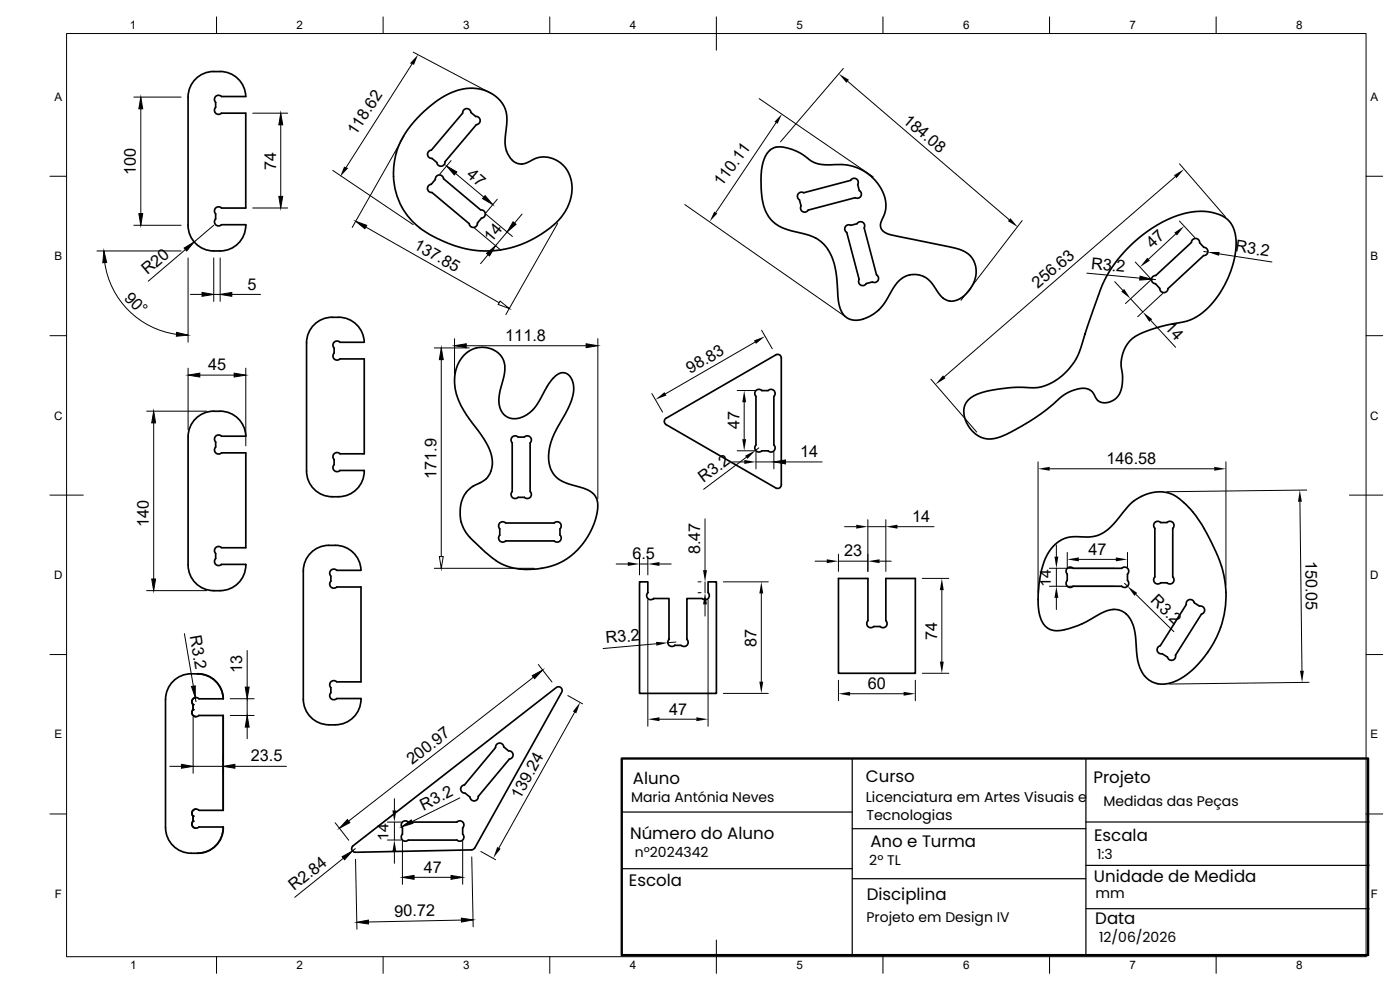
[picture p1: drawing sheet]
<svg xmlns="http://www.w3.org/2000/svg" width="420mm" height="297mm" viewBox="0 0 420 297" stroke-linecap="round" stroke-linejoin="round" font-family="sans-serif">
<!-- layer: Layer 1 -->
<g fill="none" stroke="#000" stroke-width=".51">
<path d="M56.4 29.1a7.7 7.7 0 0 1 7.7-7.6 8 8 0 0 1 9.7 7.5l-7.3-.1a1.24 1.24 0 0 0-1.8 0 1.24 1.24 0 0 0 0 1.8v1.5a1.23 1.23 0 0 0 0 1.8 1.23 1.23 0 0 0 1.8 0h7.3v28.4h-7.3a1.23 1.23 0 0 0-1.8 0 1.23 1.23 0 0 0 0 1.8v1.5a1.23 1.23 0 0 0 0 1.7 1.23 1.23 0 0 0 1.8 0h7.3a7.7 7.7 0 0 1-7.7 7.9 8.1 8.1 0 0 1-9.6-6.6l-.1-39.5M141.3 33.7l1.5 1.2a1.24 1.24 0 0 1 1.3 1.2 1.24 1.24 0 0 1-1.1 1.3M141.3 33.7a1.24 1.24 0 0 0-1.3-1.1 1.24 1.24 0 0 0-1.1 1.3l-9.5 11.2M143 37.4l-9.4 11.1a1.24 1.24 0 0 1-1.2 1.4 1.24 1.24 0 0 1-1.3-1.1l-1.4-1.3a1.24 1.24 0 0 1-1.4-1.1 1.24 1.24 0 0 1 1.1-1.3M119 45.7l.9-2.6a32.7 32.7 0 0 1 17.6-16.1l2.5-.4 1.9-.1 2.1 .2 2.3 .7 2.1 1.2 1.5 1.3 1.4 2 .6 1.8a28.6 28.6 0 0 1-.3 8.5 7.7 7.7 0 0 0 2.2 5.9M119 45.7a21.1 21.1 0 0 0 12.7 26.1l.5 .2a30.1 30.1 0 0 0 37-8l1.4-2.5 .8-2.8a9.2 9.2 0 0 0-8.1-11.6 10.6 10.6 0 0 0-5.4 1.8l-1.3 .3M153.8 48.1l1.3 .9 1.5 .2M255.3 54.1a1.23 1.23 0 0 1 1.7-.4 1.23 1.23 0 0 1 .4 1.7l.5 1.8a1.24 1.24 0 0 1 .4 1.7 1.24 1.24 0 0 1-1.6 .4l-14.2 3.7a1.24 1.24 0 0 1-1.6 .5 1.24 1.24 0 0 1-.5-1.7l-.5-1.8a1.24 1.24 0 0 1-.4-1.7 1.24 1.24 0 0 1 1.7-.5l14.1-3.7M144.3 63a1.24 1.24 0 0 1 1.3 1.1 1.24 1.24 0 0 1-1.1 1.3l-1.2 1.5a1.23 1.23 0 0 1-1.1 1.3 1.23 1.23 0 0 1-1.4-1.1l-11.2-9.4a1.23 1.23 0 0 1-1.3-1.1 1.23 1.23 0 0 1 1.1-1.3l1.2-1.4a1.24 1.24 0 0 1 1.2-1.4 1.24 1.24 0 0 1 1.3 1.1l11.2 9.4M255.4 67.6l1.8-.5a1.24 1.24 0 0 1 1.7-.4 1.24 1.24 0 0 1 .4 1.7l3.8 14.1a1.24 1.24 0 0 1 .4 1.7 1.24 1.24 0 0 1-1.7 .4l-1.8 .5a1.23 1.23 0 0 1-1.7 .4 1.23 1.23 0 0 1-.5-1.7M255.4 67.6a1.24 1.24 0 0 0-1.7 .5 1.24 1.24 0 0 0 .4 1.6l3.7 14.2M357.6 72.7l-10.7 10a1.24 1.24 0 0 0-1.3 1.1 1.24 1.24 0 0 0 1.2 1.3l1.3 1.4a1.24 1.24 0 0 0 1.1 1.3 1.24 1.24 0 0 0 1.3-1.2l10.7-9.9"/>
<path d="M357.6 72.7a1.24 1.24 0 0 1 1.2-1.2 1.24 1.24 0 0 1 1.2 1.3M360 72.8l1.3 1.4a1.24 1.24 0 0 1 1.2 1.3 1.24 1.24 0 0 1-1.3 1.2M263.8 92.9a9.1 9.1 0 0 1-8.1 3.1l-1.1-.4-1.2-.8-1.3-2.3a35.3 35.3 0 0 1-1-8.9l-.4-2.8a12.2 12.2 0 0 0-10.9-11l-2.7-.6-2.5-1-2-1.2-1.8-1.8a18 18 0 0 1-2.4-10.9l.1-2.9 .4-2.4a5.3 5.3 0 0 1 6.5-4.8l2.1 .6a14.7 14.7 0 0 1 5.4 3.1l1.5 .9 1.3 .4 3.8 .2a14 14 0 0 1 16.4 12.1l-.4 2.7-1.1 2.4a2.86 2.86 0 0 0 2.6 3.7l16.2 3.4a15.8 15.8 0 0 1 7.1 2.3l1.4 1.4 .9 1.7 .3 1.8-.1 2-.5 1.9-1.4 2.2-1.7 1.9-1.8 1.1a4.6 4.6 0 0 1-6-2.5l-1.5-2.3-1.4-1.4a6.6 6.6 0 0 0-7.1-.7l-1.2 .8-1.2 1.2-3.4 5.6-1.8 2.3M226.9 117.2a1.2 1.2 0 0 1 1.7 0h1.9a1.23 1.23 0 0 1 1.8 0 1.23 1.23 0 0 1 0 1.7v14.6a1.24 1.24 0 0 1 0 1.8 1.24 1.24 0 0 1-1.8 0h-1.9a1.23 1.23 0 0 1-1.7 0 1.23 1.23 0 0 1 0-1.8v-14.6a1.24 1.24 0 0 1 0-1.7zM290.7 119.9l1.5-1.1 1.3-.6 4.5-1.2 6.1-.8 6.4 .1 2.1-.2 3.4-1.5 3.5-2.6 2.5-2.9 1.6-2.8 6.5-19 1.5-3.4 1.4-2.5 2.2-3.3 3-3.3 3.8-3.6 3.3-2.4 3.7-2.3 3.5-1.5 3.5-1.1 3.7-.5 3.6 .2 2.8 .8 2 1.2 1.4 1.5 .9 1.8 .5 2.1 .1 2.6-.4 3.1-1.6 5.6-1.1 2.6-1.8 3-1.6 2.3-2.1 2.3-2.2 1.8-1.8 1.2-2.3 .9-6.5 1.3-4.5 1.3-3.9 1.7-2.2 1.7-1.2 1.7-.9 2.3-.4 2.5 .4 4-.2 3.1-.8 2.2-1.2 1.5-2.2 1.1h-1.8l-1.4-.8-1.4-2.3-1.1-.8-2-.4-2.3 .5-3.3 1.5-5.8 5-6.5 4.2-5.5 2.9-2 .7-2.2 .4-1.5-.1-1.7-.6-1.4-.9-1.3-1.4-1.7-3-.3-1.9v-1.4a4.7 4.7 0 0 1 1.4-2.5zM64.1 123.4h2M64.1 123.4a7.7 7.7 0 0 0-7.6 7.7v38.4M66.1 123.4a7.7 7.7 0 0 1 7.7 7.5h-7.3a1.24 1.24 0 0 0-1.8 0 1.24 1.24 0 0 0 0 1.7v1.5a1.23 1.23 0 0 0 0 1.8 1.23 1.23 0 0 0 1.8 0h7.3v28.4h-7.3a1.23 1.23 0 0 0-1.8 0 1.23 1.23 0 0 0 0 1.8v1.5a1.23 1.23 0 0 0 0 1.7 1.23 1.23 0 0 0 1.8 0h7.3v.2M153.7 131.1a1.2 1.2 0 0 1 1.8 0h1.9a1.23 1.23 0 0 1 1.7 0 1.23 1.23 0 0 1 0 1.8v14.6a1.24 1.24 0 0 1 0 1.7 1.24 1.24 0 0 1-1.7 0h-1.9a1.23 1.23 0 0 1-1.8 0 1.23 1.23 0 0 1 0-1.7v-14.6a1.24 1.24 0 0 1 0-1.8zM199.9 125.5l32.9-19a1.09 1.09 0 0 1 1.7 .9v38a1.11 1.11 0 0 1-1.7 1l-32.9-19M199.9 125.5a1.11 1.11 0 0 0 0 1.9M99.7 149.1h1.9"/>
<path d="M101.6 149a7.7 7.7 0 0 0 7.7-7.8h-7.3a1.23 1.23 0 0 1-1.7 0 1.23 1.23 0 0 1 0-1.8v-1.5a1.23 1.23 0 0 1 0-1.7 1.23 1.23 0 0 1 1.7 0h7.3v-28.5h-7.3a1.23 1.23 0 0 1-1.7 0 1.23 1.23 0 0 1 0-1.7v-1.6a1.24 1.24 0 0 1 0-1.7 1.24 1.24 0 0 1 1.7 0h7.3a8 8 0 0 0-9.6-7.5 7.7 7.7 0 0 0-7.7 7.7v38.4a7.7 7.7 0 0 0 7.7 7.7M139.9 147.8l-1 1.6-.5 1.3-.3 3.2a9.7 9.7 0 0 0 2.9 7.3M139.9 147.8l2.1-1.9a8.3 8.3 0 0 0 5.4-4.6l.3-1.5 .1-1.5-.3-1.7-.8-2.2-2.3-3.9-3.9-5.3a17 17 0 0 1-3.8-13.5l.6-2 1.1-2.1 1.4-1.6 1.4-.9a7.6 7.6 0 0 1 8 .5l1.2 1.2 .6 1.1a10.3 10.3 0 0 1-.4 7.4l-.9 4.1 .2 2.4 .9 2.1 1.7 1.4 2.3 .3 2.6-.7 2.6-2 1.8-2.5a26 26 0 0 1 5.1-7.7l1.1-.7 1.1-.2a4.5 4.5 0 0 1 3.1 5.3l-.5 2.3a54.5 54.5 0 0 1-5.1 10.2l-1.3 3.4a10 10 0 0 0 1.2 9.7l1 .9 1.5 .9 6.2 2 2.1 1 1.4 1.4 .6 1.8 .1 2.1-.5 2.4-1.8 4.6-2.6 3.9-2.3 2.3-1.7 1.4a17.9 17.9 0 0 1-8 3.1M151.7 156.9h14.6M151.8 156.9a1.24 1.24 0 0 0-1.8 0 1.24 1.24 0 0 0 0 1.8v1.9a1.24 1.24 0 0 0 0 1.7 1.24 1.24 0 0 0 1.8 0M166.3 156.9a1.23 1.23 0 0 1 1.8 0 1.23 1.23 0 0 1 0 1.8v1.8a1.24 1.24 0 0 1 0 1.8 1.24 1.24 0 0 1-1.8 0h-14.6M342.5 149l1.6-.7a10.2 10.2 0 0 1 11.7 3 50.9 50.9 0 0 1 9.7 15.6 29.3 29.3 0 0 1-3 28.7M342.5 148.9a14.9 14.9 0 0 0-5.8 5.3l-2.2 2.7a10.8 10.8 0 0 1-10.8 4.1l-3.2 .2-2.4 1a14.5 14.5 0 0 0-5.8 10.4l-.3 1.4M348.3 156.8h1.9M348.3 156.8a1.24 1.24 0 0 0-1.7 0 1.24 1.24 0 0 0 0 1.7v14.6M350.2 156.8a1.24 1.24 0 0 1 1.8 0 1.24 1.24 0 0 1 0 1.7v14.6M56.5 169.5a7.7 7.7 0 0 0 7.6 7.7h2"/>
<path d="M73.8 169.5a7.7 7.7 0 0 1-7.7 7.7M141 161.2l4.5 4.3 3.4 2.7M148.9 168.2l2.1 1.2 2.3 .8a20.2 20.2 0 0 0 9.2 .3M312 174a22.5 22.5 0 0 0 .5 12.1l1.1 1.7 1.7 1.1 1.6 .3 2.5-.2M320.3 170.5a1.2 1.2 0 0 1 1.7 0h14.6a1.23 1.23 0 0 1 1.8 0 1.23 1.23 0 0 1 0 1.8v1.8a1.24 1.24 0 0 1 0 1.8 1.24 1.24 0 0 1-1.8 0h-14.6a1.24 1.24 0 0 1-1.7 0 1.24 1.24 0 0 1 0-1.8v-1.8a1.24 1.24 0 0 1 0-1.8zM346.6 173.1a1.24 1.24 0 0 0 0 1.8 1.24 1.24 0 0 0 1.7 0M352 173.1a1.24 1.24 0 0 1 0 1.8 1.24 1.24 0 0 1-1.8 0h-1.9M202.5 193.6a1.24 1.24 0 0 1-1.7 0 1.24 1.24 0 0 1 0-1.7v-12.3h-4.6a1.24 1.24 0 0 1-1.8 0 1.24 1.24 0 0 1 0-1.8v-3.2h-2.5v33.4h23.1v-33.4h-2.5v3.2a1.23 1.23 0 0 1 0 1.8 1.23 1.23 0 0 1-1.7 0h-4.7v12.3a1.23 1.23 0 0 1 .1 1.7 1.23 1.23 0 0 1-1.8 0h-1.9M265.9 186.2a1.24 1.24 0 0 1 0 1.8 1.24 1.24 0 0 1-1.8 0h-1.9a1.24 1.24 0 0 1-1.7 0 1.24 1.24 0 0 1 0-1.8v-12.6h-8.9v28.4h23.1v-28.4h-8.8v12.6M319.4 189a37.1 37.1 0 0 0 11.4-5.1l1.1-.5a6.1 6.1 0 0 1 8.4 4.8l.5 2.9 .4 5.5a10 10 0 0 0 4.3 7.9l2.1 .7h2.6a20 20 0 0 0 11.7-8.7l.6-.9M348.8 196.1l1.6 1.1a1.24 1.24 0 0 0 1.5 .9 1.24 1.24 0 0 0 .9-1.5l7.8-12.3a1.24 1.24 0 0 0 .9-1.5 1.24 1.24 0 0 0-1.5-.9l-1.6-1a1.22 1.22 0 0 0-1.5-1 1.22 1.22 0 0 0-.9 1.5l-7.8 12.3a1.23 1.23 0 0 0-.9 1.5 1.23 1.23 0 0 0 1.5 .9M57.4 202.2h1.9"/>
<path d="M57.4 202.2a7.7 7.7 0 0 0-7.7 7.7v38.4a7.7 7.7 0 0 0 7.7 7.7 8.1 8.1 0 0 0 9.5-6.5l.1-1.4h-7.3M57.9 211.4v1.5M57.9 212.9a1.24 1.24 0 0 0-.2 1.4 1.24 1.24 0 0 0 1.1 .7M57.9 212.9a1.24 1.24 0 0 0 0 1.8 1.24 1.24 0 0 0 1.8 0M58.8 209.3a1.24 1.24 0 0 0-1.1 .8 1.24 1.24 0 0 0 .2 1.3M59.3 202.2a7.7 7.7 0 0 1 7.7 7.5M59.7 209.7h7.3M59.7 214.7h7.3v28.4h-7.3M59.7 209.7a1.24 1.24 0 0 0-1.8 0 1.24 1.24 0 0 0 0 1.7M98.7 217.5h1.9M100.6 217.5a7.7 7.7 0 0 0 7.7-7.9h-7.2a1.23 1.23 0 0 1-1.8 0 1.23 1.23 0 0 1 0-1.7v-1.6a1.23 1.23 0 0 1 0-1.7 1.23 1.23 0 0 1 1.7 0h7.3v-28.5h-7.2a1.23 1.23 0 0 1-1.8 0 1.23 1.23 0 0 1 0-1.7v-1.5a1.24 1.24 0 0 1 0-1.8 1.24 1.24 0 0 1 1.8 0h7.2a8 8 0 0 0-9.6-7.5 7.7 7.7 0 0 0-7.7 7.7v38.5a7.7 7.7 0 0 0 7.7 7.7M149.1 223.3a1.22 1.22 0 0 1 1.3-.3 1.22 1.22 0 0 1 .8 1.1l1.4 1.2a1.24 1.24 0 0 1 1.4 1.1 1.24 1.24 0 0 1-1.1 1.4l-9.4 11.2a1.23 1.23 0 0 1-1.1 1.3 1.23 1.23 0 0 1-1.3-1.1l-1.5-1.2a1.23 1.23 0 0 1-1.3-1.1 1.23 1.23 0 0 1 1.1-1.4l9.3-11.2z"/>
<path d="M57.9 244.9v1.5M57.9 246.4a1.24 1.24 0 0 0-.2 1.3 1.24 1.24 0 0 0 1.1 .8M57.9 246.4a1.24 1.24 0 0 0 0 1.7 1.24 1.24 0 0 0 1.8 0M58.8 242.8a1.24 1.24 0 0 0-1.1 .7 1.24 1.24 0 0 0 .2 1.4M59.7 243.1a1.24 1.24 0 0 0-1.8 0 1.24 1.24 0 0 0 0 1.8M122.5 252.1h14.6M122.5 246.7h14.6M122.5 246.6a1.24 1.24 0 0 0-1.7 0 1.24 1.24 0 0 0 0 1.8v1.9a1.23 1.23 0 0 0 0 1.7 1.23 1.23 0 0 0 1.7 0M137.1 246.6a1.23 1.23 0 0 1 1.8 0 1.23 1.23 0 0 1 0 1.8v1.9a1.24 1.24 0 0 1 0 1.7 1.24 1.24 0 0 1-1.8 0M141.5 255l1-.5 26.1-46.8a1.09 1.09 0 0 0-.3-1.4 1.09 1.09 0 0 0-1.4 0l-60.9 47.5a1.09 1.09 0 0 0-.4 1.2 1.09 1.09 0 0 0 1 .7l34.9-.7"/>
</g>
<g fill="none" stroke="#000" stroke-width=".3">
<path d="M20 10.1h390v276.9h-390zM65 5.1v5M115 5.1v5M123.6 19.2l-19.7 31M124 15.6l23.6 12.5M165 5.1v5M215 5.1v10M265 5.1v5M315 5.1v5M365 5.1v5M40.2 29.1h14.1M42.3 29.1l.5 3.5h-1.1z"/>
<path d="M42.3 32.6v31.5M75.9 34h10.4M84.3 37.5v21.4M84.3 34l.5 3.5h-1.1zM227.8 29.6l34.2 23.4M232.9 36.8l-18.1 27M253.1 20.5l-18.9 22M254.4 24.4l48.4 41.5M15 52.9h5M83.7 58.9h1.1l-.5 3.5zM99.9 51.1l24.1 16.3M121.2 40.8l-15.5 27.4"/>
<path d="M134 49.8l3.1 1.8-.8 .9zM135.4 48.2l-3.4 4M136.7 52l8.5 7.1M145.6 58.7l2.3 2.7-3.1-1.8zM149.2 59.8l-3.3 4M352.7 53l-69.3 60.1M354 49.1l13.7 15.9M410 52.9h5M29.1 75.3h25.2M31.2 75.3l.8 3.4-1.1 .1zM31.4 78.8a25.3 25.3 0 0 0 21.6 21.5M40.2 67.6h14.1"/>
<path d="M41.7 64.1h1.1l-.5 3.5zM55.3 74.4l3-1.8-2.3 2.7zM55.6 74.9l-11.1 9.5M56.4 77.4v25.3M64.1 77.4v13M64.1 67.6l-5.8 5M66.1 77.4v13M75.9 62.4h10.4M106.7 66.4l3.4 1.2-.6 1zM109.8 68.1l40 22.7M142.4 68.5l7.9 6.6M145.9 64.3l7.9 6.7"/>
<path d="M146 76l2.7-2.3-1.8 3.1zM146.5 76.4l-2.3 2.7M152.2 69.6l-3.5 4.1M154 66.6l.9 .7-2.7 2.3zM156.7 64.2l-2.3 2.7M167.4 67l-15.6 27.4M205.5 61.4l48.3 33.7M306.8 66.2l-18.4 23.9M340.7 78.6l4.6 5M352.8 70.2l-8.1 7.6M354 66.3l4.6 5M361.3 75.5l1.2 .1"/>
<path d="M365.9 76.2l15.8 2.4M53 99.7l3.4 .8-3.5 .4zM57.1 88.3h3.5M60.6 87.7l3.5 .6-3.5 .6zM64.1 88.3h2M66.1 88.3l3.5-.6v1.2zM69.6 88.3h8.6M150.1 90.3l2.7 2.3-3.3-1.3zM228.6 99.1l3.2 5.5M326.2 82l15.9 1.5M334.5 84.5l2.4 2.6M339.3 89.7l3.7 3.9"/>
<path d="M342.1 82.9l3.5 .9-3.6 .2zM345.3 84.1l-7.5 7M345.4 96.2l7.4 8M345.6 83.8l1.2 .1M349 88l-7.6 7M15 100.7h5M56.5 112.6l3.5-.6v1.1zM56.5 110.5v18.5M60 112.6h10.3M70.3 112l3.5 .6-3.5 .5zM73.8 110.5v23.3M130.3 104.4h10.5"/>
<path d="M132.4 104.4l.6 3.5h-1.1zM132.4 107.9v59.1M136.4 103.7l3.5-.6v1.2zM136.4 101.6v10.5M139.9 103.7h36M175.9 103.1l3.5 .6-3.5 .6zM179.4 101.6v48M195.6 118.1l3.2 5.6M221.2 117.2h5.3M226.6 102.7l-26.9 15.5M279.4 113.8l13.7 15.8M410 100.7h5"/>
<path d="M44 123.4h18M46.1 123.4l.6 3.5h-1.2zM46.1 126.9v46.8M219.9 138.6h3.5M221.2 135.3h5.3M223.3 120.7v11.1M224 137.2l-12.8 9.6M226.9 135.6v5.1M226.9 138.6h5.4M227.7 134.4l-1 .7M232.3 138.6l3.4-.6v1.2zM232.3 135.6v5.1"/>
<path d="M235.7 138.6h11M311.5 138.6v39.2M367.9 138.6v37M15 148.6h10M211.6 155.7v15.4M253.5 158h3.5M260.5 155.9v15.5M260.5 158h5.4M265.9 155.9v15.5M269.3 158h11M315 140.7h49.4M390.1 150.6l.6 50.7"/>
<path d="M392.2 147l-42 .5M405 148.6h10M44 177.2h18M45.5 173.7h1.2l-.6 3.5zM130.3 170.5h30.1M131.9 167h1.1l-.6 3.5zM184.9 169.2h3.5M191.9 167.1v5.4M191.9 169.2h2.5M194.4 167.1v5.4M194.4 179.9v38M197.9 169.2h3.5"/>
<path d="M209.5 174.6h.9M209.5 177.8h.9M211.6 174.6v3.2M212.5 179.9v38M217.1 174.6h13.5M228.5 178.1v26.4M244.6 168.4h3.5M251.6 168.4h8.9M251.6 166.3v5.1M264 168.4h3.5M276.8 173.5h8M282.7 177.1v21.4"/>
<path d="M314.9 170.5h19.6M314.9 175.9h19.6M317 163.5v3.5M317 170.5v5.4M317 179.4v3.5M320.3 165.7v4.4M323.8 167.8h11.1M337.5 175l.9 .9M338.4 165.7v4.4M340.9 178.3l11.4 11.2M15 196.4h5M55.3 190.1l2.7 15.8"/>
<path d="M74.2 195.2v11M161.6 199.4l4 5.2M196.9 193.2l-15.9 1.4M202.9 192.6l-2.5 .2M211.6 181.3v3.5M410 196.4h5M57.5 206l1.1-.2v3.5zM58 215v17M58.6 209.3l.2 1.2M69.1 209.7h7.2M69.1 214.7h7.2M73.6 206.2h1.2l-.6 3.5z"/>
<path d="M74.2 214.7l.6 3.5h-1.2zM74.2 209.7v5M74.2 218.2v3.5M159.7 202.7l3.2-1.7-2.5 2.6zM160.1 203.2l-55.5 43.2M170.4 208.7l4.4 2.5M172.4 213.8l-22.7 40.6M197.9 215.8h11.1M217.1 208h13.5M251.6 204.1v6.1M255.1 208.1h16.1M274.7 204.1v6.1"/>
<path d="M276.8 202h8M392.9 204.7l-42 .5M51 229.9h3.5M54.5 229.3l3.5 .6-3.5 .6zM58 229.9h9M67 226.6v5.4M67 229.9l3.5-.6v1.2zM70.5 229.9h15.5M118.4 239.7v3.4M138 239.4l-14.3 7.1M15 244.2h5M100.6 246.9l4.1 5.2"/>
<path d="M102.7 257.1l3.1-1.8-2.4 2.7zM103.1 257.5l-14.6 11.7M104.3 245.9l.7 .9-3.1 1.7zM106.6 254.6l-.8 .7M106.7 257.8l.4 21M116.3 252h4.1M116.3 246.7h4.1M118.4 246.7v5.3M118.4 255.6v3.4M120.5 248.1l2.9-2.1 .5 1zM120.8 252.4v12.9M138.9 252.4v12.9"/>
<path d="M141.6 257.1l.4 21M144.3 255.5l4.4 2.4M410 244.2h5M107.1 276.7l3.5-.6v1.1zM120.8 263.2l3.5-.5v1.1zM124.3 263.2h11.1M135.4 262.7l3.5 .5-3.5 .6zM138.5 275.5l3.5 .5-3.5 .7zM138.5 276.1l-27.9 .5M65 287v5M115 287v5M165 287v5"/>
<path d="M215 282.1v9.9M265 287v5M315 287v5M365 287v5"/>
</g>
<g fill="#000">
<path d="M125.4 16.4l-1.1 3-1.3-.4zM42.3 29.1l.5 3.5h-1.1zM84.3 34l.5 3.5h-1.1zM234.7 34.2l-1.3 2.9-1-.6zM251.7 22.1l3.1 1.9-.8 .8zM83.7 58.9h1.1l-.5 3.5zM103.3 50l1.2 .4-2.4 2.6zM134 49.8l3.1 1.8-.8 .9zM145.6 58.7l2.3 2.7-3.1-1.8zM352.3 52.6l3.1-1.9-2.3 2.8zM31.2 75.3l.8 3.4-1.1 .1zM41.7 64.1h1.1l-.5 3.5z"/>
<path d="M55.3 74.4l3-1.8-2.3 2.7zM106.7 66.4l3.4 1.2-.6 1zM146 76l2.7-2.3-1.8 3.1zM154 66.6l.9 .7-2.7 2.3zM214.3 63.5l1 .6-2.3 2.3zM303.2 65.5l2.3 2.7-3-1.9zM344.3 77.3l.8 .9-3 1.9zM352.4 69.8l3-2-2.2 2.9zM362.5 75.6h3.5l-.2 1.1zM53 99.7l3.4 .8-3.5 .4zM60.6 87.7l3.5 .6-3.5 .6zM66.1 88.3l3.5-.6v1.2z"/>
<path d="M336.5 87.5l.9-.8 1.9 3zM342.1 82.9l3.5 .9-3.6 .2zM343 93.6l2.8 2.2-.9 .8zM56.5 112.6l3.5-.6v1.1zM70.3 112l3.5 .6-3.5 .5zM132.4 104.4l.6 3.5h-1.1zM136.4 103.7l3.5-.6v1.2zM175.9 103.1l3.5 .6-3.5 .6zM196.7 119.9l2.7-2.2 .6 1zM226.3 102.1l3.3-1.2-2.7 2.3zM283 112.6l.8 .9-3.1 1.9zM46.1 123.4l.6 3.5h-1.2z"/>
<path d="M223.3 117.2l.6 3.5h-1.1zM222.8 131.8h1.1l-.6 3.5zM223.4 138l3.5 .6-3.5 .6zM223.6 136.8l3.1-1.7-2.4 2.6zM232.3 138.6l3.4-.6v1.2zM257 157.4l3.5 .6-3.5 .6zM265.9 158l3.4-.6v1.2zM311.5 140.7l3.5-.6v1.1zM364.4 140.1l3.5 .6-3.5 .5zM390.1 147.1l.6 3.4-1.1 .1zM45.5 173.7h1.2l-.6 3.5zM188.4 168.6l3.5 .6-3.5 .6z"/>
<path d="M194.4 169.2l3.5-.6v1.2zM211 171.1h1.2l-.6 3.5zM228.5 174.6l.6 3.5h-1.2zM248.1 167.8l3.5 .6-3.5 .6zM260.5 168.4l3.5-.6v1.2zM282.7 173.5l.5 3.6h-1.1zM316.5 167h1.1l-.6 3.5zM317 175.9l.6 3.5h-1.1zM320.3 167.8l3.5-.6v1.2zM334.9 167.2l3.5 .6-3.5 .6zM338.4 175.9l2.9 2-.8 .9zM196.9 192.6l3.5 .2-3.4 .9z"/>
<path d="M211.6 177.8l.6 3.5h-1.2zM282.1 198.5h1.1l-.5 3.5zM57.5 206l1.1-.2v3.5zM74.2 214.7l.6 3.5h-1.2zM73.6 206.2h1.2l-.6 3.5zM159.7 202.7l3.2-1.7-2.5 2.6zM174.1 210.7l-1.2 3.3-1-.5zM194.4 215.8l3.5-.6v1.2zM209 215.2l3.5 .6-3.5 .6zM227.9 204.5h1.2l-.6 3.5zM251.6 208.1l3.5-.5v1.1zM271.2 207.6l3.5 .5-3.5 .6z"/>
<path d="M390.1 201.3h1.2l-.5 3.5zM54.5 229.3l3.5 .6-3.5 .6zM67 229.9l3.5-.6v1.2zM102.7 257.1l3.1-1.8-2.4 2.7zM104.3 245.9l.7 .9-3.1 1.7zM118.4 252l.5 3.6h-1.1zM117.8 243.1h1.1l-.5 3.6zM120.5 248.1l2.9-2.1 .5 1zM149.2 254.1l1 .6-2.2 2.7zM107.1 276.7l3.5-.6v1.1zM120.8 263.2l3.5-.5v1.1zM135.4 262.7l3.5 .5-3.5 .6z"/>
<path d="M138.5 275.5l3.5 .5-3.5 .7z"/>
<circle cx="57.9" cy="211.4" r=".25"/>
<circle cx="57.9" cy="212.9" r=".25"/>
<circle cx="59.3" cy="202.2" r=".25"/>
<circle cx="57.9" cy="246.4" r=".25"/>
<circle cx="57.9" cy="244.9" r=".25"/>
</g>
<!-- layer: Layer 2 -->
<path d="M255.8 227.6v59M325.9 227.6v59M186.6 243.6h69.2M255.8 248.6h70.1M325.9 259.6h85M325.9 246.6h85M186.6 260.6h69.2M255.8 263.6h70.1M325.9 272.6h85" fill="none" stroke="#000" stroke-width=".36"/>
<path d="M186.6 227.6h224v59h-224z" fill="none" stroke="#000" stroke-width=".71"/>
<g font-size="5">
<text x="189.9" y="235.3">Aluno</text>
<text x="259.9" y="234.7">Curso</text>
<text x="328.2" y="235">Projeto</text>
<text x="189.1" y="251.6">Número do Aluno</text>
<text x="261.2" y="254.1">Ano e Turma</text>
<text x="328.4" y="252.4">Escala</text>
<text x="188.7" y="265.7">Escola</text>
<text x="328.3" y="264.6">Unidade de Medida</text>
<text x="260.1" y="270.1">Disciplina</text>
<text x="328.7" y="277.1">Data</text>
</g>
<g font-size="4.9">
<text x="106.7" y="40.8" transform="rotate(-57 106.7 40.8)">118.62</text>
<text x="270.8" y="36.5" transform="rotate(41 270.8 36.5)">184.08</text>
<text x="40.8" y="52.6" transform="rotate(-90 40.8 52.6)">100</text>
<text x="82.9" y="50.9" transform="rotate(-90 82.9 50.9)">74</text>
<text x="139.8" y="52.8" transform="rotate(40 139.8 52.8)">47</text>
<text x="216.6" y="56.2" transform="rotate(-53 216.6 56.2)">110.11</text>
<text x="123.9" y="74.4" transform="rotate(30 123.9 74.4)">137.85</text>
<text x="147.5" y="73" transform="rotate(-50 147.5 73)">14</text>
<text x="345.9" y="74.8" transform="rotate(-43 345.9 74.8)">47</text>
<text x="370.6" y="75.4" transform="rotate(9 370.6 75.4)">R3.2</text>
<text x="44.3" y="82.6" transform="rotate(-40 44.3 82.6)">R20</text>
<text x="327.3" y="80.6" transform="rotate(5 327.3 80.6)">R3.2</text>
<text x="37.1" y="89.6" transform="rotate(45 37.1 89.6)">90°</text>
<text x="74.3" y="86.9">5</text>
<text x="311.5" y="86.8" transform="rotate(-41 311.5 86.8)">256.63</text>
<text x="349.3" y="98.4" transform="rotate(47 349.3 98.4)">14</text>
<text x="151.6" y="102.3">111.8</text>
<text x="62.5" y="111.1">45</text>
<text x="207.1" y="112.2" transform="rotate(-30 207.1 112.2)">98.83</text>
<text x="221.9" y="128.9" transform="rotate(-90 221.9 128.9)">47</text>
<text x="240.1" y="137.2">14</text>
<text x="131" y="143.7" transform="rotate(-90 131 143.7)">171.9</text>
<text x="332.1" y="139.2">146.58</text>
<text x="211.1" y="145" transform="rotate(-37 211.1 145)">R3.2</text>
<text x="44.7" y="158.2" transform="rotate(-90 44.7 158.2)">140</text>
<text x="273.7" y="156.6">14</text>
<text x="189.8" y="167.8">6.5</text>
<text x="210.1" y="166.4" transform="rotate(-90 210.1 166.4)">8.47</text>
<text x="253.4" y="166.9">23</text>
<text x="326.7" y="166.4">47</text>
<text x="391.8" y="168.2" transform="rotate(89 391.8 168.2)">150.05</text>
<text x="345.1" y="180.5" transform="rotate(44 345.1 180.5)">R3.2</text>
<text x="57" y="190.9" transform="rotate(80 57 190.9)">R3.2</text>
<text x="181.9" y="193" transform="rotate(-5 181.9 193)">R3.2</text>
<text x="227" y="194" transform="rotate(-90 227 194)">87</text>
<text x="281.2" y="192.1" transform="rotate(-90 281.2 192.1)">74</text>
<text x="72.7" y="201.8" transform="rotate(-90 72.7 201.8)">13</text>
<text x="260.5" y="206.7">60</text>
<text x="200.8" y="214.4">47</text>
<text x="75.3" y="228.5">23.5</text>
<text x="123.7" y="229.7" transform="rotate(-38 123.7 229.7)">200.97</text>
<text x="127.1" y="243.2" transform="rotate(-26 127.1 243.2)">R3.2</text>
<text x="156.1" y="240" transform="rotate(-61 156.1 240)">139.24</text>
<text x="127.2" y="261.8">47</text>
<text x="88.3" y="267.5" transform="rotate(-39 88.3 267.5)">R2.84</text>
<text x="118.4" y="275" transform="rotate(-1 118.4 275)">90.72</text>
</g>
<g font-size="4.5">
<text x="315.3" y="176.1" transform="rotate(-90 315.3 176.1)">14</text>
<text x="116.6" y="252.2" transform="rotate(-90 116.6 252.2)">14</text>
</g>
<g font-size="4.3">
<text x="259.8" y="240.7">Licenciatura em Artes Visuais e</text>
<text x="260" y="245.9">Tecnologias</text>
<text x="328.8" y="269.5">mm</text>
</g>
<g font-size="4.2">
<text x="189.4" y="240.6">Maria Antónia Neves</text>
<text x="331.1" y="241.8">Medidas das Peças</text>
<text x="190.5" y="257.1">nº2024342</text>
<text x="329.3" y="257.9">1:3</text>
<text x="260.9" y="259.7">2º TL</text>
<text x="260" y="276.7">Projeto em Design IV</text>
<text x="329.9" y="282.8">12/06/2026</text>
</g>
<g font-size="3.5">
<text x="39" y="8.8">1</text>
<text x="89" y="8.8">2</text>
<text x="139" y="8.8">3</text>
<text x="189" y="8.8">4</text>
<text x="239" y="8.8">5</text>
<text x="289" y="8.8">6</text>
<text x="339" y="8.8">7</text>
<text x="389" y="8.8">8</text>
<text x="16.3" y="30.2">A</text>
<text x="411.3" y="30.2">A</text>
<text x="16.3" y="78">B</text>
<text x="411.3" y="78">B</text>
<text x="16.3" y="125.9">C</text>
<text x="411.2" y="125.9">C</text>
<text x="16.3" y="173.7">D</text>
<text x="411.2" y="173.7">D</text>
<text x="16.3" y="221.6">E</text>
<text x="411.3" y="221.6">E</text>
<text x="16.4" y="269.4">F</text>
<text x="411.4" y="269.4">F</text>
<text x="39" y="290.8">1</text>
<text x="89" y="290.8">2</text>
<text x="139" y="290.8">3</text>
<text x="189" y="290.8">4</text>
<text x="239" y="290.8">5</text>
<text x="289" y="290.8">6</text>
<text x="339" y="290.8">7</text>
<text x="389" y="290.8">8</text>
</g>
</svg>
